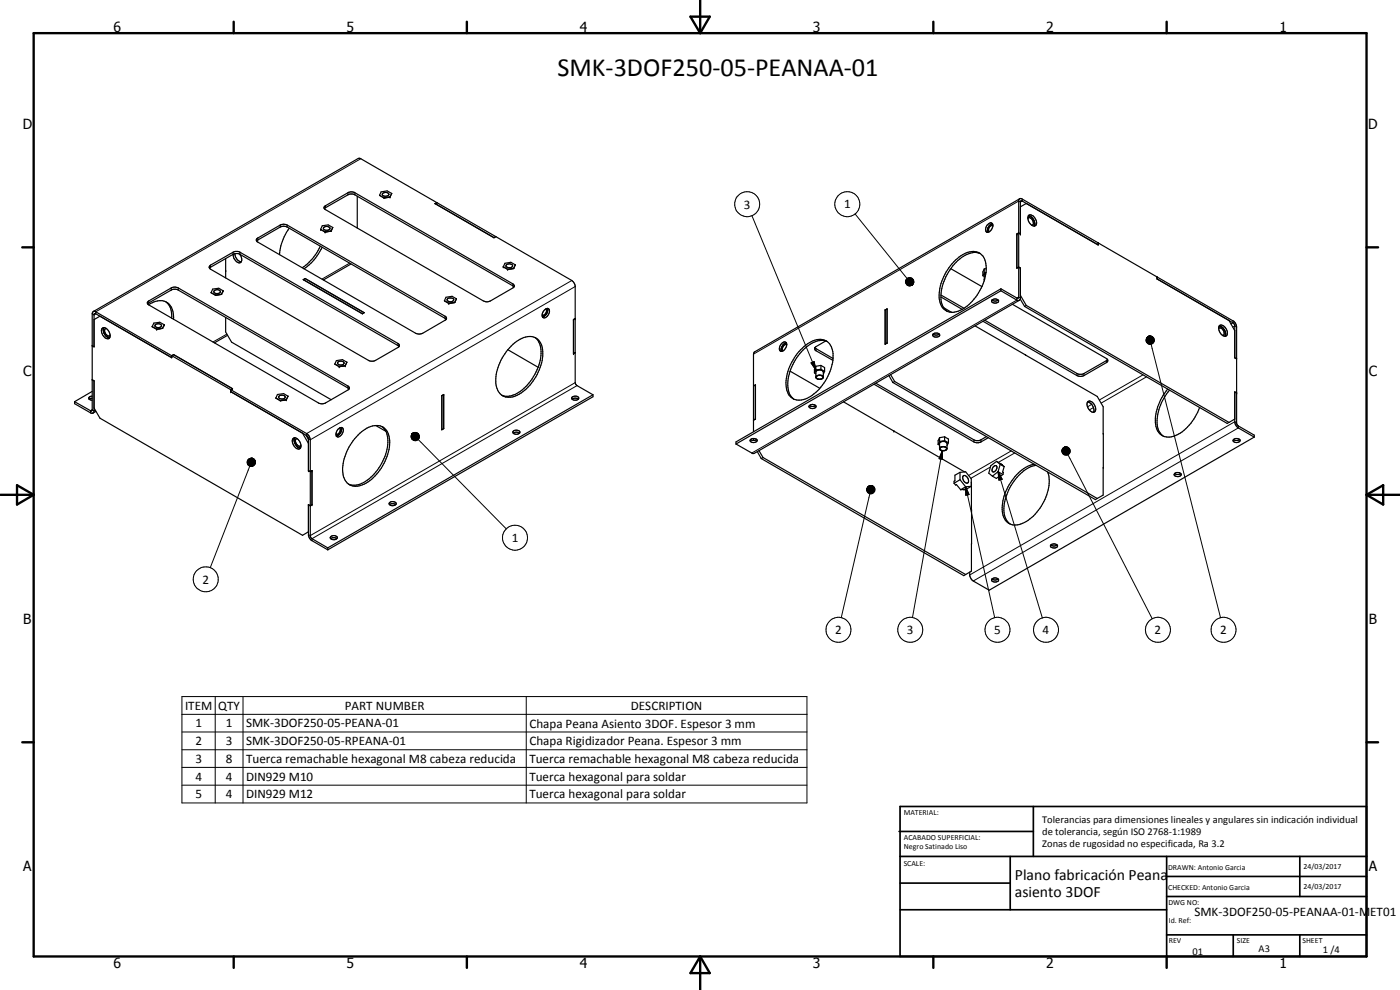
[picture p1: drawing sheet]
<svg xmlns="http://www.w3.org/2000/svg" width="420mm" height="297mm" viewBox="0 0 420 297" stroke-linecap="round" stroke-linejoin="round" font-family="sans-serif">
<g fill="none" stroke="#000" stroke-width=".35">
<path d="M107.2 58.8v9.7M113.9 58.6l1.3 .8M113.9 58.6h.1M114.8 58.2a1.2 1.2 0 0 1 1.9 .1 1.1 1.1 0 0 1-1 .6 1.1 1.1 0 0 1-.9-.7zM115.2 59.4h.1M117 59.1l-1.7 .3M117 59.1l-1.8 .3M117.5 58.1l-.5 1M117.5 58l-1.3-.7-1.8 .3-.5 1M117.5 58v.1M306 59.6h.6l63.8 37 .7 1.5v28.9l.5 .8 4.8 2.8v.5M306 59.6l-.3 .5-.1 29.3h-.4l-4.8-2.7"/>
<path d="M306 59.6l-79.7 46.1-.2 .6v23.2M63 79.7l7.2-4.1h1.6l47.6 27.4a.64 .64 0 0 1 .5 .7 .64 .64 0 0 1-.5 .6l-6.9 3.9h-1.7l-47.6-27.4-.4-.6zM67.7 77.6v5.8M70.4 76.1l1.4 .1 48 27.8M70.4 76.1l-7.5 4.4M70.5 76.1a2.47 2.47 0 0 0 1.9 2.4M71.9 76.2a1.8 1.8 0 0 1 .2 2.6 2.33 2.33 0 0 1-2.1-2.5M77 72.3l-.1-.3 .3-.5 6.9-4 1-.2 1.1 .2 47.4 27.4 .4 .4-.1 .5M77 72.3l47.7 27.7 1.1 .2 1.1-.2 7-4.2M77 72.3l7.1-4.2 1-.2 1.1 .2 47.7 27.7M86.8 68.5a16.3 16.3 0 0 0-2.9 7.9M96.1 73.9a14.7 14.7 0 0 1-5.4 6.4"/>
<path d="M96.7 74.2a15.4 15.4 0 0 1-5.5 6.4M97.1 68.2a1.12 1.12 0 0 1 1.9 .5l-.6 .4h-.7l-.6-.4zM97.4 62.6l7.2-4.3h1.7l48 27.8M97.5 61.8l7.1-4.1h1.7l47.6 27.5 .4 .4v.4l-.4 .4-6.9 4a2.05 2.05 0 0 1-1.9-.1l-47.4-27.4-.5-.6zM97.6 69.6h.1M99.4 69.3l-1.8 .3M99.4 69.3h.1M99.9 68.2l-.5 1.1M99.9 68.2l-1.4-.7-1.8 .2-.5 1.1 1.4 .8M99.9 68.2v.1M105.4 79.2l-8.3 4.8M130.6 61.1l.5-.3-.6 .3 17.7 10.2"/>
<path d="M148.8 71l-.6 .3M148.8 71h.1M152 79.5a1.08 1.08 0 0 1 1.8 .4 1.07 1.07 0 0 1-1.1 .5 1.07 1.07 0 0 1-.8-.8zM154.6 79.5l-.4 1.1M154.6 79.5l-1.3-.8-1.8 .3-.5 1.1 1.3 .7M154.6 79.5h.1M294.2 76.1a6.5 6.5 0 0 0-6.7 2 15.8 15.8 0 0 0-5.1 10.5M296.2 67.6l1.1-.8a.94 .94 0 0 1 .7 .7 .94 .94 0 0 1-.2 1 1.31 1.31 0 0 1-1.9 1l-.1-.6zM297.9 67.2a2.04 2.04 0 0 0-1.5 2.5M298 67.7a1.1 1.1 0 0 0-1.1 .6 1.1 1.1 0 0 0 .1 1.2M308 61l-1.8 1.1M308.5 65.5a1.22 1.22 0 0 1 1.6 1.2v.6l-.4 .3"/>
<path d="M308.6 64.8a2.43 2.43 0 0 1 1.8 3M308.8 64.6a2.16 2.16 0 0 1 2 3 2.05 2.05 0 0 1-2.2-2.7zM329.6 72.9v.6M329.6 72.9v.6l-23.1-13.3-.3 .4v9.6l-.5-.3-.5 .3v10.2M28 93.5l.7 .1 63.7 36.8 .7 1.6v28.9l.4 .6 4.9 2.9M28 93.5l79.5-46h.4l64.1 37 .6 1.3v29l.4 .8 5 2.8M28 93.5l-.3 .6v29l-.4 .2-4.9-2.8M30 94.9l-1.8 1M31.1 98.3a2.36 2.36 0 0 0 1.8 3M31.1 98.3h-.2a1.66 1.66 0 0 0 .2 2.7 1.06 1.06 0 0 0 1.8 .3l.2-.7M31.1 98.3a2.4 2.4 0 0 1 2 2.3M31.8 98.6h-.1a1.5 1.5 0 0 0 .9 2.2l.5-.2"/>
<path d="M44.3 91.2l7.3-4.3h1.7l51.4 29.8M44.4 90.6l7.2-4.3h1.7l51.1 29.5a.63 .63 0 0 1 .4 .6 .63 .63 0 0 1-.4 .6l-6.9 4h-1.7l-51.1-29.5-.5-.4zM44.6 91.4a4.7 4.7 0 0 1 6.4 .2 5.8 5.8 0 0 1 1.1 4.2M45.7 98l1.3 .8M45.7 98h.1M46.6 97.5a1.09 1.09 0 0 1 1.9 .3 1.1 1.1 0 0 1-2-.2zM47 98.8h.1M48.8 98.5l-1.8 .3M48.8 98.5h.1M49.3 97.5l-.5 1M49.3 97.5l-1.3-.8-1.8 .2-.5 1.1M49.7 90.6a5.1 5.1 0 0 1 1.8 4.9"/>
<path d="M63.4 87.8l1.3 .8M64.2 87.4a1.19 1.19 0 0 1 2 .1 1.08 1.08 0 0 1-1.1 .6 1.08 1.08 0 0 1-.9-.7zM66.5 88.3l-1.8 .3M66.5 88.3h.1M67 87.2l-.5 1.1M67 87.2l-1.4-.7-1.8 .2-.4 1.1M67.7 95.2v4.4l1.8 3.1 29.9 17.2M91.6 83.6l17.7 10.2-.6 .3M91.6 83.6h.1M91.6 83.6l-.6 .3 17.7 10.2M91.6 83.6l-.6 .3M109.3 93.9l-.6 .2"/>
<path d="M133.4 90.2l1.3 .9M133.4 90.2l1.3 .8M134.2 89.8a1.2 1.2 0 0 1 2 .2 1.09 1.09 0 0 1-1.1 .5 1.09 1.09 0 0 1-.9-.7zM134.7 91v.1M136.5 90.8l-1.8 .3M136.5 90.8l-1.8 .2M137 89.7l-.5 1.1M137 89.7l-1.3-.8-1.9 .3-.4 1M137 89.7h.1M154.2 80.6l-1.9 .2M163.4 93a.79 .79 0 0 1 .9-.5 .79 .79 0 0 1 .6 .8 1.65 1.65 0 0 1-2 1.9 1.86 1.86 0 0 1 .5-2.2zM163.7 92.7a1.16 1.16 0 0 1 .1 1.2 1.16 1.16 0 0 1-1.1 .6"/>
<path d="M164.3 92.5a2.1 2.1 0 0 1-1.5 2.6M172.1 95.9v10.2l.5-.3M172.6 95.5l-.5 .4M172.6 95.6l-.5 .3M265.6 93v10.3l.6-.3M265.6 93h.1M265.7 93v10.3M266.2 92.7v10.3M266.2 92.7l-.6 .3M266.2 92.7l-.5 .3M282.4 88.5l6.9 4M282.4 89.1l6.4 3.7"/>
<path d="M282.4 88.6l.1 1.8 .7 2M283.2 92.4l1 1M283.2 92.3l2.4 1.4M285.3 80.6l9.4 5.4M292.6 97.8l36.7 21.2 1.8 3v26.5l-1.8 1.1M295 82.7l.4 .2M295 96.4l28.7 16.5 1.6-.2 6.8-3.9 .3-.3v-.6M295.4 80.7l-.4 .9v1.1M295.4 80.7v1.1M295.4 81.8l-.4 .9M295.5 83.7a7.2 7.2 0 0 0-1.3-7.6 5.7 5.7 0 0 0-6.9 1.5 14.2 14.2 0 0 0-5.2 13.2 3.7 3.7 0 0 0 3.4 2.9M295.5 83.7a15 15 0 0 1-7.9 9.7l-2.1 .3"/>
<path d="M295.5 83.7l-.1 .2M295.6 96.1l28.1 16.2 1.4-.1 7.3-4.3M295.9 81.9l-.5 .6v1.6M295.9 81.7l-.5 .1M296 80.6l-.6 .1M297.7 90a1.52 1.52 0 0 0 1.8 0M297.7 90a1.06 1.06 0 0 1 1.2-.4 1.06 1.06 0 0 1 .7 1 1.26 1.26 0 0 1-2-.3zM300.4 87.2l4.8 2.8 .7 .1M300.4 86.7l-79.5 45.9v.6M300.4 86.7v.5M300.4 87.2l-79.5 46M303.9 91.3l28.5 16.6"/>
<path d="M305.2 80.4l.5-.3 .5 .3v9.3l-.3 .4M305.2 80.4h.1M305.9 90.1l-79.5 45.9-.6 .1-4.9-2.9M306.2 89.7l1.3 2.2M306.2 88.6l1.8 3.1M307.5 91.9l60.8 35.1 .5-.3M308 91.7l60.8 35M308 91.7l-.5 .2M347.2 83.1v.6l23.1 13.4 .3 .5v9.8l.5 .3M365.7 98.6a1.22 1.22 0 0 1 1.7 1.1v.7l-.4 .3M365.9 97.8a2.43 2.43 0 0 1 1.8 3.1M366 97.7a2.09 2.09 0 0 1 2.2 2.8 1.5 1.5 0 0 1-2.3-1.2l-.2-1.1z"/>
<path d="M368.8 96.1l1.8 3.1M26.7 119.8l1 .3M27.7 103.8l.5 .3v-9.8l.4-.2 23 13.2M27.7 114l.5 .3v9.2l-.3 .5M27.7 117.4l-5.3 3.1M27.7 114h.1M27.7 118.9a.71 .71 0 0 0-.8 .1 .71 .71 0 0 0-.2 .8M27.7 119.5l-1 .3M27.7 103.8h.1M51.5 107.3h.1M52.1 106.4l-.6 .3v.6M52.1 106.4h.1"/>
<path d="M52.1 106.4l17.7 10.2-.6 .3v.6l23.1 13.4 .3 .7v9.6l.5 .3 .5-.3v10.2M68.3 100.6l-4 2.3M82.8 119.4l1.3 .8M82.8 119.4v.1M83.7 118.9a1.14 1.14 0 0 1 1.9 .4 1.11 1.11 0 0 1-2-.3zM85.9 119.9l-1.8 .3M86.4 118.9l-.5 1M86.4 118.9l-1.3-.8-1.8 .3-.5 1M100.5 109.2l1.3 .8M100.5 109.2v.1M101.5 108.6a1.02 1.02 0 0 1 1-.3 1.02 1.02 0 0 1 .7 .8 1.06 1.06 0 0 1-1 .5 1.06 1.06 0 0 1-.9-.8zM101.8 110h.1"/>
<path d="M103.6 109.7l-1.8 .3M104.1 108.7l-.5 1M104.1 108.7l-1.3-.8-1.8 .3-.5 1M132.6 118.7v10.2l.6-.3M132.6 118.7l.6-.3v10.2M132.6 118.7h.1M132.6 118.7v10.2M132.6 118.7l.5-.3v10.2M152.4 104.9l9.1 5.3M153.4 103.8a6.9 6.9 0 0 1 6.8-2.7 4.9 4.9 0 0 1 2.7 5.7 14.3 14.3 0 0 1-9.2 12.3 4 4 0 0 1-4.9-4.2 15.2 15.2 0 0 1 4.6-11.1zM160.6 101.3a7 7 0 0 1 1.4 7.5l-.5 1.4M161.5 110.2a14.1 14.1 0 0 1-8.1 8.5l-1.5 .2-1.3-.3"/>
<path d="M171.7 119.2a1.1 1.1 0 0 1 1.1-.4 1.1 1.1 0 0 1 .8 .9l-.4 .3-1 .1-.5-.3zM171.7 119.8a1.52 1.52 0 0 1 1.9 0M172.6 105.8l-.5 .3M178 118.4v.6l-79.6 46M178 118.4l-79.6 46M226.1 115.8l.6-.3v10.3M226.1 115.8h.1M226.7 115.5v10.2M226.7 115.5l-.6 .3M226.7 115.5v.1M234.8 102.9a.76 .76 0 0 1 .8-.3 .76 .76 0 0 1 .5 .8 1.93 1.93 0 0 1-1.9 2 1.78 1.78 0 0 1 .6-2.5zM236 102.9a2.12 2.12 0 0 0-1.5 2.6"/>
<path d="M236.1 103.4a1.16 1.16 0 0 0-1.1 .6 1.16 1.16 0 0 0 .1 1.2M237.1 111.4l8.9 5.1M240.3 104.9a7.8 7.8 0 0 1 6.7-3 4.1 4.1 0 0 1 3 4.2 14.9 14.9 0 0 1-8.4 13.7 4.1 4.1 0 0 1-5.7-4.3 15.3 15.3 0 0 1 4.4-10.6zM244.4 111.9l.4 .2M244.5 104.3l5.5 3.3M244.5 104.3a.68 .68 0 0 0 .4 .9l5.1 2.9M244.8 109.9l-.4 .9v1.1M244.8 113.1a1.42 1.42 0 0 1 2.3 0M244.8 109.9v1.1M244.8 111l-.4 .9M245.1 111.3a1.36 1.36 0 0 1 2 .4v1.5a1.33 1.33 0 0 1-2.3 0v-1.5zM245.1 112.9a1.05 1.05 0 0 1 1.1-.3 1.05 1.05 0 0 1 .7 .8 1.1 1.1 0 0 1-1.9-.4z"/>
<path d="M246.4 109.6l-1.6 .3M246.4 109.6l1.1 .7v1.1M246.4 110.8l1.1 .6M246.4 109.6v1.2M246.4 110.8l-1.6 .2M247.5 111.4l-.4 .9M247.8 102.3l.4 .1M247.8 102.3a8.1 8.1 0 0 0-7.3 3.3 13.8 13.8 0 0 0-3.7 12.3l.5 .8 .9 1.1M247.9 102.3l-3.4 2M262.3 115.3l30.2 17.4h1.7l2.4-1.4M262.8 115l29.7 17.1 1.4 .1 2.2-1.2M265.7 103.3h.1"/>
<path d="M266.2 102.9l-.5 .4M266.8 112.7l1.2 2.1M267.3 112.4l1.2 2.1M268 114.8l60.7 35.1 .6-.3M268.5 114.5l60.8 35.1M268.5 114.5l-.5 .3M280.1 100.2a1.52 1.52 0 0 0 1.8 0M280.1 100.2l1.2-.3 .6 .3M280.1 100.2l-.2 .1a1.04 1.04 0 0 0 1 .9 1.04 1.04 0 0 0 1.1-.8l-.1-.2M307.8 106.5h.1M350.4 116.8a13 13 0 0 0-3.2 12.1 4 4 0 0 0 6 1.6 14.5 14.5 0 0 0 6.8-8.2M351 117.1a13.5 13.5 0 0 0-3.3 11.9l.7 1.2 .7 .7"/>
<path d="M371.1 117.9l-.5-.3v8.9a2.42 2.42 0 0 0 1 1.9l4.8 2.7M22.4 120.5v.6l4.8 2.8 .7 .1M28.2 122.4l1.8 3.1 60.8 35.1 1.8-1M28.8 123.4l-.9 .6M84.1 120.2h.1M88.4 131.4a2.36 2.36 0 0 0 1.8 3M88.4 131.4h-.2a1.52 1.52 0 0 0 0 2.4 1.23 1.23 0 0 0 2 .6M88.4 131.4l.7 .2M89.1 131.6a2.63 2.63 0 0 1 1.1 2.8M89.1 131.6h-.1a1.5 1.5 0 0 0 .9 2.3l.4-.2M90.8 130l1.8 3.1M91.9 130.6l.7 1.2"/>
<path d="M92.6 131.7h-.1M101.3 128.9l1.1-.6a.91 .91 0 0 1 .7 .6 .91 .91 0 0 1-.2 .9 1.29 1.29 0 0 1-1.9 1.1l-.2-.6zM101.9 128.4a1.15 1.15 0 0 1 0 1.3 1.15 1.15 0 0 1-1.1 .5M102.4 128.3a2.05 2.05 0 0 1-1.5 2.5M107.5 130.5a6.7 6.7 0 0 1 7.1-2.5 5.1 5.1 0 0 1 2.3 5.5 14.9 14.9 0 0 1-8.7 12.2 4 4 0 0 1-5.3-4.1 15.4 15.4 0 0 1 4.6-11.1zM112.8 127.7l3 1.7M114.6 128l1.2 1.4M115.8 129.4a11.7 11.7 0 0 1-1.6 10.3 11.1 11.1 0 0 1-7.7 5.9l-1.9-.3M132.6 128.9h.1M133.1 128.6h.1M133.1 128.6l-.5 .3M154 129.4a1.16 1.16 0 0 1 2 .5 1.21 1.21 0 0 1-2.1-.4z"/>
<path d="M154 130a1.59 1.59 0 0 1 1.9 0M225.2 131.9a1.59 1.59 0 0 0 1.9 0M225.2 131.9a1.59 1.59 0 0 1 1.9 0M225.2 131.9a.9 .9 0 0 0 .5 .9 .9 .9 0 0 0 1.1-.2l.4-.3-.1-.4M226.1 131.6v.6M226.1 126l.1 .1M226.7 125.7l-.6 .3M226.7 125.7v.1M226.7 125.8l-.6 .3M227.3 135.5l1.2 2.1M227.8 135.2l1.2 2.1M228.5 137.6l60.8 35.1 .5-.3"/>
<path d="M229 137.3l60.8 35.1M229 137.3l-.5 .3M242.9 121.7a1.59 1.59 0 0 0 1.9 0M242.9 121.7a1.19 1.19 0 0 1 2 .4 1.24 1.24 0 0 1-2.1-.2zM253.1 120.6l36.4 21M268.3 129.3h.1M281.5 133.3l.5 .3M282 131.3l-.5 .9v1.1M282 131.3v1.2M282 132.5l-.5 .8M283 134l-.7 .2-.3 .4M283 134h.2"/>
<path d="M283 134a.61 .61 0 0 0-.8 .4 .61 .61 0 0 0 .4 .8h.8M283.2 134a.58 .58 0 0 1 .8 .4 .58 .58 0 0 1-.4 .7l-.8 .2-.8-.4v-1.9a1.35 1.35 0 0 1 2.2 .1v1.5M283.2 134l.7 .2 .3 .4M283.5 131.1l-1.5 .2M283.5 131.1l1.1 .6v1.1M283.5 132.2l1.1 .6M283.5 131.1v1.1M283.5 132.2l-1.5 .3M284.2 134.6l-.2 .4-.5 .2M284.6 132.8l-.4 .9M298.1 140a.58 .58 0 0 1 .8-.3 .58 .58 0 0 1 .3 .8 1.05 1.05 0 0 1-1.3 1l-.2-.4zM299.1 138.4l1.7 1"/>
<path d="M299.1 138.4l1.1 .9M299.1 138.4l-1.8 1.3-.6 2.3 1.1 .9M300.2 139.3l1.2 .7M300.2 139.3l-.7 2.2M300.8 139.4l-.1 .1M300.8 139.4l-.2-.1 .8 .7M301.4 140l-.5 1.6 .2 .2-.1 .6M310.5 139.3a11.4 11.4 0 0 0-7.6 6.1 12.2 12.2 0 0 0-1.7 9.7 4 4 0 0 0 6.3 1.7 14.9 14.9 0 0 0 7.2-14.2l-.3-1M311 139.6a11.6 11.6 0 0 0-7.9 6.7 11.2 11.2 0 0 0-1.2 9.5l1.2 1.4M326.4 120.6a2.4 2.4 0 0 1 1.8 3.1M326.5 120.4a2.1 2.1 0 0 1 2 3.2 2.17 2.17 0 0 1-2-3.2zM331.1 130.2h.1"/>
<path d="M370.1 132a1.16 1.16 0 0 1 2 .3 1.21 1.21 0 0 1-2-.2zM370.2 131.9a1.53 1.53 0 0 0 1.8 0M370.6 125.7l-1.8 1M376.4 131.1l-79.5 46-5.2-3.1a2.76 2.76 0 0 1-.7-2.3M92.6 151.4v9.3l.1 .5 .7 .9 5 2.9M92.6 151.4l.5 .4 .5-.4M92.6 151.4l.5 .3 .5-.3M116.9 150.9a1.26 1.26 0 0 1 2 .3 1.21 1.21 0 0 1-2.1-.2zM116.9 151.4l.6-.3h.7l.6 .3M286.3 145l.5 .5 .3-.1 1.2 1.5M288.1 141.7l-1.5 .9v1.6l-.3 .2v.6M288.1 143.9l-1.8 1.1"/>
<path d="M288.1 141.7v2.2M288.1 143.9l1.7 2.1M288.1 141.7l1.7-.1 1.7 2.1v2.2M288.3 146.9l1.2-.1-.2 .1M289.1 142.7a1.42 1.42 0 0 1 1.3 .8 1.42 1.42 0 0 1 0 1.4 1.5 1.5 0 0 1-1.3-2.2zM289.3 146.8v.1M289.8 146l-1.5 .9M291.5 144.7v26.7l-1.7 1M291.5 145.9l-1.8 1h-.4M291.5 145.9l-1.7 .1M291.5 153h.1M299.5 141.5l1.5 .9"/>
<path d="M299.5 141.5l-1.7 1.4M301 142.4l-.4 .3-.3-.1-1.3 1-1.2-.7M331.1 140.4h.1M352.5 142.1l.3 .2a1.4 1.4 0 0 0 1.6-.2M352.5 142a1.21 1.21 0 0 1 2 .5 1.25 1.25 0 0 1-2.1-.2zM98.4 164.4v.6M99.2 161.1a1.22 1.22 0 0 1 2 .3 1.19 1.19 0 0 1-1.1 .5 1.19 1.19 0 0 1-1-.7zM99.3 161.6a1.38 1.38 0 0 1 1.8 0M291.5 163.2h.1M291.6 163.2h-.1M297.7 173.7a1.06 1.06 0 0 1 1.2-.4 1.06 1.06 0 0 1 .7 1 1.26 1.26 0 0 1-2-.3zM297.7 173.7a1.52 1.52 0 0 0 1.8 0"/>
<path d="M315.3 163.6a1.19 1.19 0 0 1 2.1 .4 1.28 1.28 0 0 1-2.2-.3zM315.4 163.5a1.43 1.43 0 0 0 1.8 0"/>
</g>
<g fill="#000">
<circle cx="117" cy="59.1" r=".18"/>
<circle cx="96.2" cy="68.8" r=".18"/>
<circle cx="97.6" cy="69.6" r=".18"/>
<circle cx="131.1" cy="60.8" r=".18"/>
<circle cx="305.2" cy="70.2" r=".18"/>
<circle cx="306.2" cy="70.2" r=".18"/>
<circle cx="47" cy="98.8" r=".18"/>
<circle cx="49.3" cy="97.5" r=".18"/>
<circle cx="67" cy="87.2" r=".18"/>
<circle cx="67.7" cy="81.2" r=".18"/>
<circle cx="134.7" cy="91.1" r=".18"/>
<circle cx="151" cy="80.1" r=".18"/>
<circle cx="152.3" cy="80.8" r=".18"/>
<circle cx="172.1" cy="95.9" r=".18"/>
<circle cx="172.6" cy="95.6" r=".18"/>
<circle cx="306.2" cy="80.4" r=".18"/>
<circle cx="347.2" cy="83.1" r=".18"/>
<circle cx="69.2" cy="117.5" r=".18"/>
<circle cx="69.8" cy="116.6" r=".18"/>
<circle cx="85.9" cy="119.9" r=".18"/>
<circle cx="101.8" cy="110" r=".18"/>
<circle cx="103.6" cy="109.7" r=".18"/>
<circle cx="133.1" cy="118.4" r=".18"/>
<circle cx="172.1" cy="106.1" r=".18"/>
<circle cx="371.1" cy="117.9" r=".18"/>
<circle cx="268.3" cy="129.3" r=".18"/>
<circle cx="92.6" cy="151.4" r=".18"/>
<circle cx="92.6" cy="141.2" r=".18"/>
<circle cx="93.6" cy="151.4" r=".18"/>
<circle cx="93.6" cy="141.2" r=".18"/>
</g>
<g fill="none" stroke="#000" stroke-width=".3">
<path d="M104.4 57.8v.7M106.5 57.8v.7M108.3 47.6l-79.6 46v.5l-.5 .4-.5-.4M306.8 59.7v.6l-.6 .3-.5-.3-79.6 46M63.2 79.5v.7M69.9 75.7v.6M72 75.7v.6M77.4 71.4v.6M84.1 67.5v.6M86.2 67.5v.6M97.7 61.7v.6M104.9 79l-8.3 4.7"/>
<path d="M225.7 64.7l19.1 46.3M256.6 64.2l15.6 19.4M44.7 90.3v.6M51.4 86.4v.6M53.5 86.4v.6M133.6 94.9v.6M153.9 85.2v.6M171.6 84.2l-79.6 45.9v.6M172.6 86l-79.5 46-.5-.4M271.7 84.6l2.1 .9-2-.6zM271.8 84.4l2 1.1-2.1-.9zM271.8 84.1l2 1.4-2-1.1z"/>
<path d="M271.8 84.9l2 .6-1.9-.4zM271.9 83.9l1.9 1.6-2-1.4zM271.9 85.1l1.9 .4-1.7-.1zM272.1 85.4l1.7 .1-1.5 .1zM272.1 83.7l.2-.2 1.5 2zM272.1 83.7l1.7 1.8-1.9-1.6zM272.3 85.6l1.5-.1zM272.3 83.5l.3-.1 1.2 2.1zM272.5 85.7l1.3-.2zM272.6 83.4l.2-.1 1 2.2zM272.7 85.8l1.1-.3zM272.8 83.3h.3l.7 2.2z"/>
<path d="M273 85.8l.8-.3zM273.1 83.3l.3 .1 .4 2.1zM273.3 85.7l.5-.2zM273.4 83.4h.2l.2 2.1zM273.5 85.6l.3-.1zM273.6 83.4l.2 .2v1.9zM273.7 83.4v2.1M273.8 83.6l.2 .2-.2 1.7zM274 83.8l.1 .2-.3 1.5zM274.1 85.1l-.3 .4zM274.1 84l-.3 1.5zM274.2 84.8l-.4 .7z"/>
<path d="M274.2 84.3l-.4 1.2zM274.3 84.6l-.5 .9zM306.2 89.4l-.5-.3-.5 .3v.6l-79.6 45.9M370 96.3v.6l-.6 .3M371.1 98.1l-.5-.3-.6 .3M68.1 100.2l-4.2 2.4M104.4 115.8v.6M119.4 103v.7M172.6 114.8l-79.5 45.9-.5-.3M173.2 115.7l-79.6 45.9v.6M243.4 108.9l.9-.4 .5 2.5zM244.9 104.6v.6"/>
<path d="M323.2 112.1v.6M325.3 112.1v.6M332.1 108.2v.6M343 112.5l-13.1 7.5M344 101.8l.9-.9-1 1.1zM344.1 101.5l.8-.6-.9 .9zM344.1 113.1l-13.6 7.8M344.2 101.3l.7-.4-.8 .6zM344.4 101.1l.5-.2zM344.4 101.1l.5-.2-.7 .4zM344.7 100.9v2.4M344.9 100.9l-1 1.4v-.3z"/>
<path d="M344.9 100.9l-.9 1.7-.1-.3zM344.9 100.9l-.7 1.9-.2-.2zM344.9 100.9l-.5 2.1-.2-.2zM344.9 100.9l-.3 2.3-.2-.2zM344.9 100.9l-.1 2.4-.2-.1zM344.9 100.9l.2 2.4h-.3zM344.9 100.9l.4 2.4h-.2zM344.9 100.9l.7 2.4h-.3zM344.9 100.9l1 2.2-.3 .2zM344.9 100.9l1.2 2.1-.2 .1zM344.9 100.9l1.3 1.8-.1 .3zM344.9 100.9l1.5 1.6-.2 .2z"/>
<path d="M344.9 100.9l1.5 1.3v.3zM344.9 100.9l1.5 1.1v.2zM344.9 100.9l1.5 .8v.3zM344.9 100.9l1.4 .6 .1 .2zM344.9 100.9l1.4 .6zM344.9 100.9l1.2 .4zM344.9 100.9l1 .1zM344.9 100.9h.8zM344.9 100.9l.5-.1zM344.9 100.9l.2-.1zM345 100.9v2.4M345.5 103.3l20.8 82"/>
<path d="M28.6 123.1l-.4 .1-.5-.3-.5 .3v.7M74.2 138.7l1.6-1.2-1.6 1.5zM74.2 138.5l1.6-1-1.6 1.2zM74.2 139l1.6-1.5-1.5 1.7zM74.2 138.2l1.6-.7-1.6 1zM74.4 138l1.4-.5zM74.4 138l1.4-.5-1.6 .7zM74.6 137.8l1.2-.3zM74.8 137.6l1-.1zM75 139.9l-11.9 30.4M75.1 137.5h.7zM75.3 137.5h.5z"/>
<path d="M75.7 137.5v2.5M75.8 137.5l-1.4 2-.1-.3zM75.8 137.5l-1.2 2.2-.2-.2zM75.8 137.5l-1 2.3-.2-.1zM75.8 137.5l-.7 2.5-.3-.2zM75.8 137.5l-.5 2.5h-.2zM75.8 137.5l-.2 2.5h-.3zM75.8 137.5l.1 2.4-.3 .1zM75.8 137.5l.3 2.2-.2 .2zM75.8 137.5l.5 2.1-.2 .1zM75.8 137.5l.7 1.9-.2 .2zM75.8 137.5l.8 1.6-.1 .3z"/>
<path d="M75.8 137.5l.8 1.6zM75.8 137.5l.9 1.1v.3zM75.8 137.5l.9 1.1zM75.8 137.5l.8 .8zM75.8 137.5l.7 .5zM75.8 137.5l.5 .3zM75.8 137.5l.3 .2zM76 137.5v2.4M123.7 130.1l-.2 .5zM123.7 130.1l-.3 .7zM123.7 130.1l-.3 1zM123.7 130.1l-.3 1.3z"/>
<path d="M123.7 130.1l-.2 1.5zM123.7 130.1v1.7l-.2-.2zM123.7 130.1l.2 1.9-.2-.2zM123.7 130.1l.4 2-.2-.1zM123.7 130.1l.7 2.1-.3-.1zM123.7 130.1l1 2.1h-.3zM123.7 130.1l1.2 2.1h-.2zM123.7 130.1l1.5 2-.3 .1zM123.7 130.1l1.7 1.9-.2 .1zM123.7 130.1l1.9 1.7-.2 .2zM123.7 130.1l2.1 1.5-.2 .2zM123.7 130.1l2.1 1.2v.3z"/>
<path d="M123.7 130.1l2.2 1-.1 .2zM123.7 130.1l2.1 .7 .1 .3zM123.7 130.1l2.1 .4v.3zM123.7 130.1l1.9 .2 .2 .2zM123.7 130.1l1.8-.1 .1 .3zM123.7 130.1l1.8-.1zM123.7 130.1l1.3-.3 .3 .1zM123.7 130.1l1.3-.3zM123.7 130.1l1-.3zM123.7 130.1l.8-.3zM123.7 130.1l.5-.3zM123.7 130.1l.3-.2z"/>
<path d="M125.5 131.9l26.4 26.8M282.8 135.3l.1 2.5-1.1-.2zM282.8 135.3l-9 50M292.3 132v.6M294.4 132v.6M303.5 135.3l-12.8 7.4M304.6 135.9l-5 2.8M318.8 134.8l.6-.6-.7 .8zM318.9 134.6l.5-.4-.6 .6zM319.1 134.4l.3-.2-.5 .4zM319.2 134.2v2.2M319.4 134.2l-.7 1.1z"/>
<path d="M319.4 134.2l-.7 1.4v-.3zM319.4 134.2l-.6 1.6-.1-.2zM319.4 134.2l-.5 1.9-.1-.3zM319.4 134.2l-.3 2.1-.2-.2zM319.4 134.2v2.2l-.3-.1zM319.4 134.2l.2 2.3-.2-.1zM319.4 134.2l.5 2.4-.3-.1zM319.4 134.2l.7 2.4h-.2zM319.4 134.2l1 2.3-.3 .1zM319.4 134.2l1.2 2.2-.2 .1zM319.4 134.2l1.4 2-.2 .2zM319.4 134.2l1.6 1.8-.2 .2z"/>
<path d="M319.4 134.2l1.7 1.6-.1 .2zM319.4 134.2l1.8 1.3-.1 .3zM319.4 134.2l1.8 1v.3zM319.4 134.2l1.7 .8 .1 .2zM319.4 134.2l1.6 .5 .1 .3zM319.4 134.2l1.4 .3 .2 .2zM319.4 134.2l1.2 .1 .2 .2zM319.4 134.2l1.2 .1zM319.4 134.2h1zM319.4 134.2l.8-.1zM319.4 134.2l.5-.1zM319.4 134.2l.2-.1z"/>
<path d="M319.5 134.2v2.3M320.5 136.4l25.3 49.3M327.6 121.3l-1.2 .8M328.2 122.3l-1.3 .7M371.1 126.9l-.5-.4-79.6 46M371.6 127.8v.6l-79.5 45.9M260.1 146.9l1.5-1.2-1.5 1.4zM260.1 147.1l1.5-1.4-1.4 1.7zM260.1 146.6l1.5-.9-1.5 1.2zM260.3 146.3l1.3-.6-1.5 .9zM260.4 146.1l1.2-.4zM260.4 146.1l1.2-.4-1.3 .6z"/>
<path d="M260.6 145.9l1-.2zM260.8 145.8l.8-.1zM261.1 145.7h.5zM261.1 148.1l-8.6 37.2M261.6 145.7v2.5M261.6 145.7l-1.3 1.9-.1-.2zM261.6 145.7l-1.1 2.1-.2-.2zM261.6 145.7l-.9 2.3-.2-.2zM261.6 145.7l-.7 2.4-.2-.1zM261.6 145.7l-.4 2.5-.3-.1zM261.6 145.7l-.2 2.5h-.2zM261.6 145.7l.1 2.4-.3 .1z"/>
<path d="M261.6 145.7l.3 2.3-.2 .1zM261.6 145.7l.6 2.1-.3 .2zM261.6 145.7l.7 1.9-.1 .2zM261.6 145.7l.9 1.7-.2 .2zM261.6 145.7l.9 1.5v.2zM261.6 145.7l1 1.2-.1 .3zM261.6 145.7l1 1.2zM261.6 145.7l.9 .9zM261.6 145.7l.9 .6zM261.6 145.7l.7 .4zM261.6 145.7l.5 .2zM261.6 145.7l.3 .1z"/>
<path d="M289.8 146l1 2.4-1 .2zM289.8 146l8.7 39.3M297.3 140.1l-5.9 3.4M299.5 141.5l1.3 2.3-1 .3zM299.5 141.5l13.3 43.9M54.6 209h187.6v31.9h-187.6zM54.6 214.3h187.6M54.6 219.6h187.6M64.6 209v31.9M72.9 209v31.9M157.9 209v31.9M54.6 225h187.6"/>
<path d="M54.6 230.3h187.6M54.6 235.6h187.6"/>
<circle cx="224.2" cy="61.3" r="3.7"/>
<circle cx="254.3" cy="61.2" r="3.7"/>
<circle cx="61.8" cy="173.8" r="3.7"/>
<circle cx="154.6" cy="161.3" r="3.7"/>
<circle cx="251.6" cy="189" r="3.7"/>
<circle cx="273.2" cy="189" r="3.7"/>
<circle cx="299.4" cy="189" r="3.8"/>
<circle cx="313.9" cy="189" r="3.8"/>
<circle cx="347.5" cy="189" r="3.7"/>
<circle cx="367.2" cy="189" r="3.8"/>
</g>
<g fill="none" stroke="#000" stroke-width=".71">
<path d="M10.1 9.9h400v277.1h-400zM70.1 6.5v3.4M140.1 6.5v3.4M207.2 5h5.8l-2.9 4.9zM210.1 0v9.9M280.1 6.5v3.4M350.1 6.5v3.4M6.7 74.2h3.4M410.1 74.2h3.5M.1 148.5h10M5.1 145.6l5 2.9-5 2.9zM410.1 148.5h10"/>
<path d="M410.1 148.5l5-2.9v5.8zM6.7 222.7h3.4M410.1 222.7h3.5M70.1 287v3.4M140.1 287v3.4M210.1 287v10M210.1 287l2.9 5h-5.8zM280.1 287v3.4M350.1 287v3.4"/>
</g>
<g fill="none" stroke="#000" stroke-width=".51">
<path d="M269.8 249.5h40.3M270.1 242h140v45h-140zM270.1 257h140M303.2 257v16M310.1 242v15M350.1 257v30M390.1 257v12M270.1 265h33.1M270.1 273h80M350.1 269h60M350.1 263h60M350.1 280.5h60"/>
<path d="M370.1 280.5v6.5M390.1 280.5v6.5"/>
</g>
<g fill="#000">
<path d="M274.1 85.1l-.3 .4zM274.2 84.8l-.4 .7zM274.3 84.6l-.5 .9zM274.2 84.3l-.4 1.2zM274.1 84l-.3 1.5zM274 83.8l.1 .2-.3 1.5zM273.8 83.6l.2 .2-.2 1.7zM273.1 83.3l.3 .1 .4 2.1zM272.8 83.3h.3l.7 2.2zM272.6 83.4l.2-.1 1 2.2zM272.3 83.5l.3-.1 1.2 2.1zM272.1 83.7l.2-.2 1.5 2z"/>
<path d="M272.1 83.7l1.7 1.8-1.9-1.6zM271.9 83.9l1.9 1.6-2-1.4zM271.8 84.1l2 1.4-2-1.1zM271.8 84.4l2 1.1-2.1-.9zM271.7 84.6l2.1 .9-2-.6zM271.8 84.9l2 .6-1.9-.4zM271.9 85.1l1.9 .4-1.7-.1zM272.1 85.4l1.7 .1-1.5 .1zM272.3 85.6l1.5-.1zM272.5 85.7l1.3-.2zM272.7 85.8l1.1-.3zM273 85.8l.8-.3z"/>
<path d="M273.3 85.7l.5-.2zM273.5 85.6l.3-.1zM243.4 108.9l.9-.4 .5 2.5zM344.4 101.1l.5-.2zM344.4 101.1l.5-.2-.7 .4zM344.2 101.3l.7-.4-.8 .6zM344.1 101.5l.8-.6-.9 .9zM344 101.8l.9-.9-1 1.1zM344.9 100.9l-1 1.4v-.3zM344.9 100.9l-.9 1.7-.1-.3zM344.9 100.9l-.7 1.9-.2-.2zM344.9 100.9l-.5 2.1-.2-.2z"/>
<path d="M344.9 100.9l-.3 2.3-.2-.2zM344.9 100.9l.4 2.4h-.2zM344.9 100.9l.7 2.4h-.3zM344.9 100.9l1 2.2-.3 .2zM344.9 100.9l1.2 2.1-.2 .1zM344.9 100.9l1.3 1.8-.1 .3zM344.9 100.9l1.5 1.6-.2 .2zM344.9 100.9l1.5 1.3v.3zM344.9 100.9l1.5 1.1v.2zM344.9 100.9l1.5 .8v.3zM344.9 100.9l1.4 .6 .1 .2zM344.9 100.9l1.4 .6z"/>
<path d="M344.9 100.9l1.2 .4zM344.9 100.9l1 .1zM344.9 100.9h.8zM344.9 100.9l.5-.1zM344.9 100.9l.2-.1zM75.3 137.5h.5zM75.1 137.5h.7zM74.8 137.6l1-.1zM74.6 137.8l1.2-.3zM74.4 138l1.4-.5zM74.4 138l1.4-.5-1.6 .7zM74.2 138.2l1.6-.7-1.6 1z"/>
<path d="M74.2 138.5l1.6-1-1.6 1.2zM74.2 138.7l1.6-1.2-1.6 1.5zM74.2 139l1.6-1.5-1.5 1.7zM75.8 137.5l-1.4 2-.1-.3zM75.8 137.5l-1.2 2.2-.2-.2zM75.8 137.5l-1 2.3-.2-.1zM75.8 137.5l-.7 2.5-.3-.2zM75.8 137.5l-.5 2.5h-.2zM75.8 137.5l-.2 2.5h-.3zM75.8 137.5l.5 2.1-.2 .1zM75.8 137.5l.7 1.9-.2 .2zM75.8 137.5l.8 1.6-.1 .3z"/>
<path d="M75.8 137.5l.8 1.6zM75.8 137.5l.9 1.1v.3zM75.8 137.5l.9 1.1zM75.8 137.5l.8 .8zM75.8 137.5l.7 .5zM75.8 137.5l.5 .3zM75.8 137.5l.3 .2zM123.7 130.1l-.2 .5zM123.7 130.1l-.3 .7zM123.7 130.1l-.3 1zM123.7 130.1l-.3 1.3zM123.7 130.1l-.2 1.5z"/>
<path d="M123.7 130.1v1.7l-.2-.2zM123.7 130.1l.2 1.9-.2-.2zM123.7 130.1l.7 2.1-.3-.1zM123.7 130.1l1 2.1h-.3zM123.7 130.1l1.2 2.1h-.2zM123.7 130.1l1.5 2-.3 .1zM123.7 130.1l1.7 1.9-.2 .1zM123.7 130.1l1.9 1.7-.2 .2zM123.7 130.1l2.1 1.5-.2 .2zM123.7 130.1l2.1 1.2v.3zM123.7 130.1l2.2 1-.1 .2zM123.7 130.1l2.1 .7 .1 .3z"/>
<path d="M123.7 130.1l2.1 .4v.3zM123.7 130.1l1.8-.1 .1 .3zM123.7 130.1l1.8-.1zM123.7 130.1l1.3-.3 .3 .1zM123.7 130.1l1.3-.3zM123.7 130.1l1-.3zM123.7 130.1l.8-.3zM123.7 130.1l.5-.3zM123.7 130.1l.3-.2zM282.8 135.3l.1 2.5-1.1-.2zM319.1 134.4l.3-.2-.5 .4zM318.9 134.6l.5-.4-.6 .6z"/>
<path d="M318.8 134.8l.6-.6-.7 .8zM319.4 134.2l-.7 1.1zM319.4 134.2l-.7 1.4v-.3zM319.4 134.2l-.6 1.6-.1-.2zM319.4 134.2l-.5 1.9-.1-.3zM319.4 134.2l.5 2.4-.3-.1zM319.4 134.2l.7 2.4h-.2zM319.4 134.2l1 2.3-.3 .1zM319.4 134.2l1.2 2.2-.2 .1zM319.4 134.2l1.4 2-.2 .2zM319.4 134.2l1.6 1.8-.2 .2zM319.4 134.2l1.7 1.6-.1 .2z"/>
<path d="M319.4 134.2l1.8 1.3-.1 .3zM319.4 134.2l1.8 1v.3zM319.4 134.2l1.7 .8 .1 .2zM319.4 134.2l1.6 .5 .1 .3zM319.4 134.2l1.4 .3 .2 .2zM319.4 134.2l1.2 .1 .2 .2zM319.4 134.2l1.2 .1zM319.4 134.2h1zM319.4 134.2l.8-.1zM319.4 134.2l.5-.1zM319.4 134.2l.2-.1zM261.1 145.7h.5z"/>
<path d="M260.8 145.8l.8-.1zM260.6 145.9l1-.2zM260.4 146.1l1.2-.4zM260.4 146.1l1.2-.4-1.3 .6zM260.3 146.3l1.3-.6-1.5 .9zM260.1 146.6l1.5-.9-1.5 1.2zM260.1 146.9l1.5-1.2-1.5 1.4zM260.1 147.1l1.5-1.4-1.4 1.7zM261.6 145.7l-1.3 1.9-.1-.2zM261.6 145.7l-1.1 2.1-.2-.2zM261.6 145.7l-.9 2.3-.2-.2zM261.6 145.7l-.7 2.4-.2-.1z"/>
<path d="M261.6 145.7l-.4 2.5-.3-.1zM261.6 145.7l.6 2.1-.3 .2zM261.6 145.7l.7 1.9-.1 .2zM261.6 145.7l.9 1.7-.2 .2zM261.6 145.7l.9 1.5v.2zM261.6 145.7l1 1.2-.1 .3zM261.6 145.7l1 1.2zM261.6 145.7l.9 .9zM261.6 145.7l.9 .6zM261.6 145.7l.7 .4zM261.6 145.7l.5 .2zM261.6 145.7l.3 .1z"/>
<path d="M289.8 146l1 2.4-1 .2zM299.5 141.5l1.3 2.3-1 .3z"/>
</g>
<path d="M273.6 83.4v2.1M123.9 130.1v2" fill="none" stroke="#000" stroke-width=".38"/>
<path d="M123.7 130.3h2.1M319.1 134.2v2.1M261.4 145.7v2.5" fill="none" stroke="#000" stroke-width=".42"/>
<path d="M261.8 145.7v2.4" fill="none" stroke="#000" stroke-width=".34"/>
<text font-size="7.9" x="167.3" y="22.9">SMK-3DOF250-05-PEANAA-01</text>
<g font-size="4.7">
<text x="304.6" y="263.9">Plano fabricación Peana</text>
<text x="304.6" y="269.3">asiento 3DOF</text>
</g>
<g font-size="4.2">
<text x="34" y="9.6">6</text>
<text x="104" y="9.6">5</text>
<text x="174" y="9.6">4</text>
<text x="244" y="9.6">3</text>
<text x="314" y="9.6">2</text>
<text x="384" y="9.6">1</text>
<text x="6.8" y="38.7">D</text>
<text x="410.6" y="38.7">D</text>
<text x="7" y="112.9">C</text>
<text x="410.8" y="112.9">C</text>
<text x="7" y="187.1">B</text>
<text x="410.8" y="187.1">B</text>
<text x="7" y="261.4">A</text>
<text x="410.8" y="261.4">A</text>
<text x="34" y="290.4">6</text>
<text x="104" y="290.4">5</text>
<text x="174" y="290.4">4</text>
<text x="244" y="290.4">3</text>
<text x="314" y="290.4">2</text>
<text x="384" y="290.4">1</text>
</g>
<g font-size="3.9">
<text x="223.3" y="62.6">3</text>
<text x="253.3" y="62.5">1</text>
<text x="153.6" y="162.6">1</text>
<text x="60.8" y="175.1">2</text>
<text x="250.6" y="190.2">2</text>
<text x="272.2" y="190.2">3</text>
<text x="298.4" y="190.2">5</text>
<text x="312.9" y="190.2">4</text>
<text x="346.5" y="190.2">2</text>
<text x="366.2" y="190.2">2</text>
<text x="55.5" y="212.9">ITEM</text>
<text x="65.5" y="212.9">QTY</text>
<text x="103.5" y="212.9">PART NUMBER</text>
<text x="189.3" y="212.9">DESCRIPTION</text>
<text x="58.7" y="218.2">1</text>
<text x="67.8" y="218.2">1</text>
<text x="73.9" y="218.2">SMK-3DOF250-05-PEANA-01</text>
<text x="158.9" y="218.3">Chapa Peana Asiento 3DOF. Espesor 3 mm</text>
<text x="58.7" y="223.6">2</text>
<text x="67.8" y="223.6">3</text>
<text x="73.9" y="223.6">SMK-3DOF250-05-RPEANA-01</text>
<text x="158.9" y="223.6">Chapa Rigidizador Peana. Espesor 3 mm</text>
<text x="58.7" y="228.9">3</text>
<text x="67.8" y="228.9">8</text>
<text x="73.9" y="229">Tuerca remachable hexagonal M8 cabeza reducida</text>
<text x="158.9" y="229">Tuerca remachable hexagonal M8 cabeza reducida</text>
<text x="58.7" y="234.2">4</text>
<text x="58.7" y="239.5">5</text>
<text x="67.8" y="234.2">4</text>
<text x="67.8" y="239.5">4</text>
<text x="73.9" y="234.2">DIN929 M10</text>
<text x="73.9" y="239.5">DIN929 M12</text>
<text x="158.9" y="234.3">Tuerca hexagonal para soldar</text>
<text x="158.9" y="239.6">Tuerca hexagonal para soldar</text>
<text x="358.5" y="275">SMK-3DOF250-05-PEANAA-01-MET01</text>
</g>
<g font-size="3.1">
<text x="312.7" y="246.8">Tolerancias para dimensiones lineales y angulares sin indicación individual</text>
<text x="312.7" y="250.4">de tolerancia, según ISO 2768-1:1989</text>
<text x="312.7" y="254">Zonas de rugosidad no especificada, Ra 3.2</text>
<text x="357.9" y="286.4">01</text>
<text x="377.7" y="285.6">A3</text>
<text x="397" y="285.9">1 /4</text>
</g>
<g font-size="2.4">
<text x="271.2" y="244.4">MATERIAL:</text>
<text x="271.3" y="252">ACABADO SUPERFICIAL:</text>
<text x="271.3" y="254.6">Negro Satinado Liso</text>
<text x="271.2" y="259.7">SCALE:</text>
<text x="350.6" y="260.9">DRAWN: Antonio Garcia</text>
<text x="391.2" y="260.6">24/03/2017</text>
<text x="350.6" y="267">CHECKED: Antonio Garcia</text>
<text x="391.2" y="266.7">24/03/2017</text>
<text x="350.6" y="271.4">DWG NO:</text>
<text x="350.8" y="276.9">Id. Ref:</text>
<text x="350.8" y="282.8">REV</text>
<text x="371.2" y="282.9">SIZE</text>
<text x="390.9" y="282.9">SHEET</text>
</g>
</svg>
